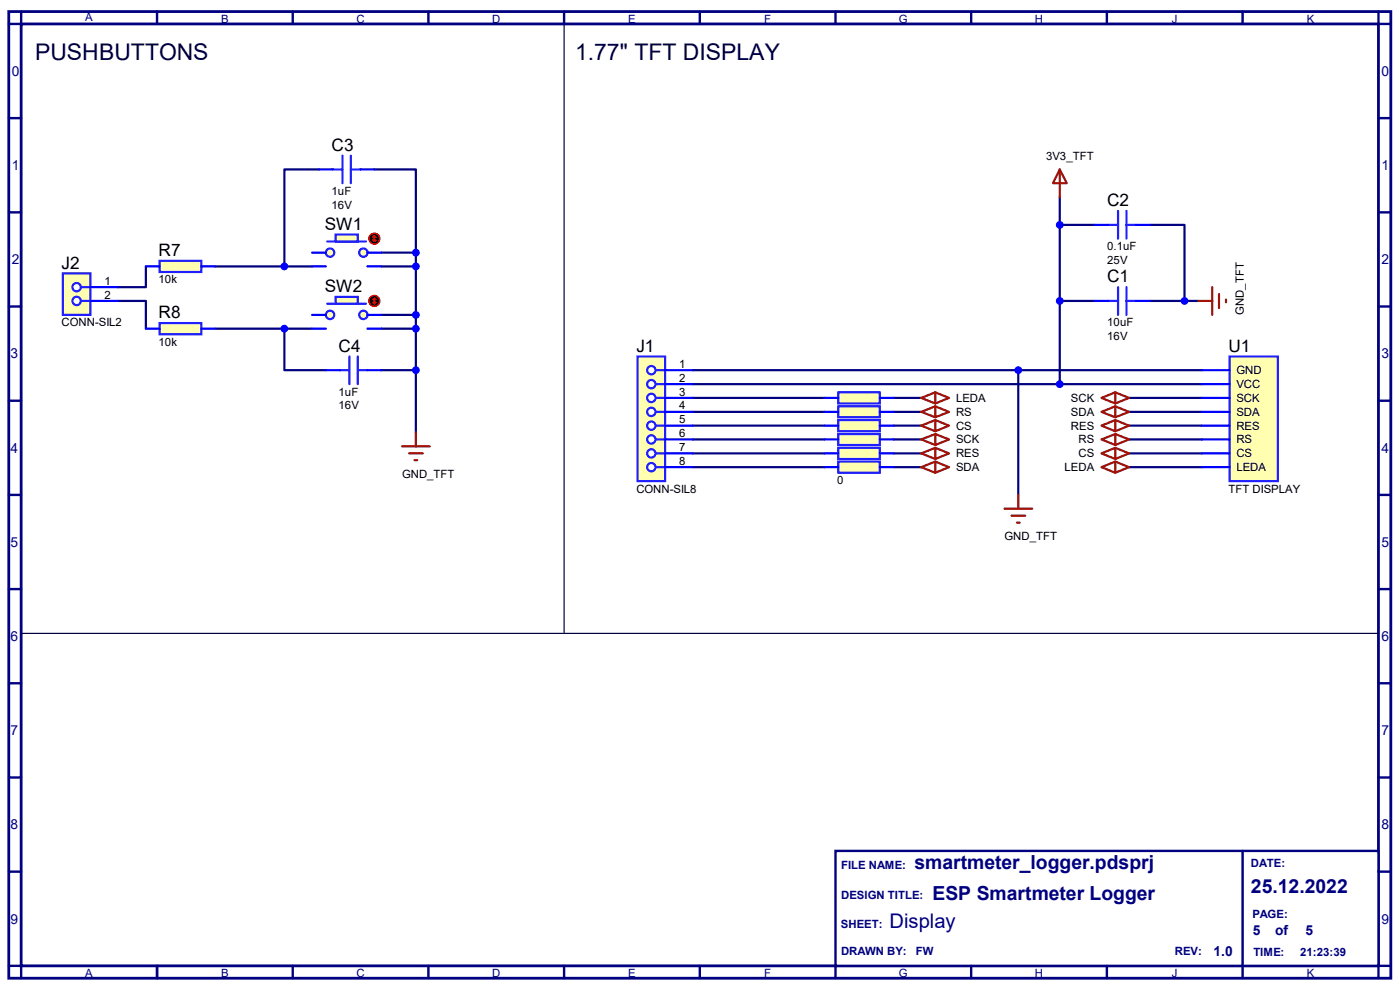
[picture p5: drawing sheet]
<svg xmlns="http://www.w3.org/2000/svg" width="297mm" height="210mm" viewBox="0 0 297 210" stroke-linecap="round" stroke-linejoin="round" font-family="sans-serif">
<path d="M1.9 2.5h293.2v205h-293.2zM4.5 5.1h287.9v199.8h-287.9z" fill="none" stroke="#000080" stroke-width=".59"/>
<path d="M4.5 2.5v2.6h-2.6M33.3 2.5v2.6" fill="none" stroke="#000080" stroke-width=".51"/>
<path d="M177.2 180.5h115.2v24.4h-115.2z" fill="#fff" stroke="#000080" stroke-width=".51"/>
<g fill="none" stroke="#000080" stroke-width=".51">
<path d="M62.1 2.5v2.6M90.9 2.5v2.6M119.7 2.5v2.6M148.5 2.5v2.6M177.2 2.5v2.6M206 2.5v2.6M234.8 2.5v2.6M263.6 2.5v2.6M292.4 2.5v2.6h2.7M1.9 25.1h2.6M292.4 25.1h2.7M1.9 45h2.6"/>
<path d="M292.4 45h2.7M1.9 65h2.6M292.4 65h2.7M1.9 85h2.6M292.4 85h2.7M1.9 105h2.6M292.4 105h2.7M1.9 125h2.6M292.4 125h2.7M1.9 144.9h2.6M292.4 144.9h2.7M1.9 164.9h2.6"/>
<path d="M292.4 164.9h2.7M1.9 184.9h2.6M263.6 180.5v27M292.4 184.9h2.7M1.9 204.9h2.6v2.6M33.3 204.9v2.6M62.1 204.9v2.6M90.9 204.9v2.6M119.7 204.9v2.6M148.5 204.9v2.6M177.2 204.9v2.6M206 204.9v2.6"/>
<path d="M234.8 204.9v2.6M295.1 204.9h-2.7v2.6"/>
</g>
<g fill="none" stroke="#000080" stroke-width=".47">
<path d="M67.7 35.9h-7.4v20.6M79.4 35.9h8.8v17.7M30.9 56.5v4.4h-5.8M45.6 56.5h20.6M80.9 56.5h7.3M80.9 53.6h7.3M88.2 53.6v38.2M224.8 41.8v39.7M224.8 47.7h7.4M244 47.7h7.3v16.1M25.1 63.8h5.8v5.9M45.6 69.7h20.6"/>
<path d="M60.3 69.7v8.8h8.8M80.9 69.7h7.3M80.9 66.8h7.3M80.9 78.5h7.3M147 78.5h108M216 78.5v26.5M224.8 63.8h7.4M244 63.8h10.2M147 81.5h108M147 84.4h27.9M147 87.4h27.9M147 90.3h27.9"/>
<path d="M147 93.2h27.9M147 96.2h27.9M147 99.1h27.9M189.6 84.4h5.9M189.6 87.4h5.9M189.6 90.3h5.9M189.6 93.2h5.9M189.6 96.2h5.9M189.6 99.1h5.9M239.5 84.4h15.5M239.5 87.4h15.5M239.5 90.3h15.5"/>
<path d="M239.5 93.2h15.5M239.5 96.2h15.5M239.5 99.1h15.5"/>
</g>
<path d="M224.8 35.9l1.5 3h-2.9zM224.8 35.9v5.9M213.1 107.9h5.9M214.6 109.4h2.9M215.7 110.9h.6M216 105v2.9" fill="none" stroke="#a21206" stroke-width=".47"/>
<circle cx="224.8" cy="81.5" r=".59" fill="#00f" stroke="#00f" stroke-width=".47"/>
<g fill="#ffffaf" stroke="#1f1fff" stroke-width=".47">
<circle cx="77.1" cy="53.6" r=".89"/>
<circle cx="70" cy="53.6" r=".89"/>
</g>
<path d="M69.4 51.2h8.2" fill="none" stroke="#1f1fff" stroke-width=".47"/>
<path d="M71.2 49.7h4.7v1.5h-4.7z" fill="#ffffaf" stroke="#1f1fff" stroke-width=".47"/>
<path d="M66.2 53.6h2.9M66.2 56.5h2.9M77.9 53.6h3M77.9 56.5h3" fill="none" stroke="#00f" stroke-width=".47"/>
<circle cx="79.4" cy="50.6" r="1.19" fill="#400000" stroke="#f00" stroke-width=".25"/>
<path d="M79.1 50.9l.3 .3M79.4 50v1.2M79.4 50l-.3 .3M79.4 50l.3 .3M79.7 50.9l-.3 .3" fill="none" stroke="#f00" stroke-width=".25"/>
<g fill="#ffffaf" stroke="#1f1fff" stroke-width=".47">
<circle cx="77.1" cy="66.8" r=".89"/>
<circle cx="70" cy="66.8" r=".89"/>
</g>
<path d="M69.4 64.4h8.2" fill="none" stroke="#1f1fff" stroke-width=".47"/>
<path d="M71.2 63h4.7v1.4h-4.7z" fill="#ffffaf" stroke="#1f1fff" stroke-width=".47"/>
<path d="M66.2 66.8h2.9M66.2 69.7h2.9M77.9 66.8h3M77.9 69.7h3" fill="none" stroke="#00f" stroke-width=".47"/>
<circle cx="79.4" cy="63.8" r="1.19" fill="#400000" stroke="#f00" stroke-width=".25"/>
<path d="M79.1 64.1l.3 .3M79.4 63.3v1.1M79.4 63.3l-.3 .2M79.4 63.3l.3 .2M79.7 64.1l-.3 .3" fill="none" stroke="#f00" stroke-width=".25"/>
<path d="M13.3 58h5.9v8.8h-5.9z" fill="#ffffaf" stroke="#1f1fff" stroke-width=".47"/>
<path d="M17.1 60.9h2.1" fill="none" stroke="#1f1fff" stroke-width=".47"/>
<circle cx="16.3" cy="60.9" r=".89" fill="#fff" stroke="#1f1fff" stroke-width=".47"/>
<path d="M17.1 63.8h2.1" fill="none" stroke="#1f1fff" stroke-width=".47"/>
<circle cx="16.3" cy="63.8" r=".89" fill="#fff" stroke="#1f1fff" stroke-width=".47"/>
<path d="M19.2 60.9h5.9M19.2 63.8h5.9M232.2 63.8h2.9M241 63.8h3" fill="none" stroke="#00f" stroke-width=".47"/>
<g fill="none" stroke="#a21206" stroke-width=".47">
<path d="M254.2 63.8h3M257.2 60.9v5.9M258.6 62.4v2.9M260.1 63.5v.6M85.3 94.7h5.9M86.8 96.2h2.9M87.9 97.6h.6M88.2 91.8v2.9M198.4 92.1l2.9 1.1-2.9 1.2zM198.4 97.9l2.9 1.2-2.9 1.2zM198.4 95l2.9 1.2-2.9 1.2zM198.4 86.2l2.9 1.2-2.9 1.1z"/>
<path d="M198.4 89.1l2.9 1.2-2.9 1.2zM198.4 83.2l2.9 1.2-2.9 1.2zM198.4 92.1l-2.9 1.1 2.9 1.2M198.4 97.9l-2.9 1.2 2.9 1.2M198.4 95l-2.9 1.2 2.9 1.2M198.4 86.2l-2.9 1.2 2.9 1.1M198.4 89.1l-2.9 1.2 2.9 1.2M198.4 83.2l-2.9 1.2 2.9 1.2M233.7 84.4l2.9-1.2v2.4zM233.7 87.4l2.9-1.2v2.3zM233.7 90.3l2.9-1.2v2.4zM233.7 93.2l2.9-1.1v2.3z"/>
<path d="M233.7 96.2l2.9-1.2v2.4zM233.7 99.1l2.9-1.2v2.4zM236.6 83.2l2.9 1.2-2.9 1.2M236.6 86.2l2.9 1.2-2.9 1.1M236.6 89.1l2.9 1.2-2.9 1.2M236.6 92.1l2.9 1.1-2.9 1.2M236.6 95l2.9 1.2-2.9 1.2M236.6 97.9l2.9 1.2-2.9 1.2"/>
</g>
<g fill="#00f" stroke="#00f" stroke-width=".47">
<circle cx="88.2" cy="56.5" r=".59"/>
<circle cx="88.2" cy="69.7" r=".59"/>
<circle cx="88.2" cy="66.8" r=".59"/>
<circle cx="224.8" cy="63.8" r=".59"/>
</g>
<path d="M235.1 63.8h2.1M237.2 60.9v5.9M239 60.9v5.9M239 63.8h2" fill="none" stroke="#1f1fff" stroke-width=".47"/>
<path d="M260.9 75.6h10.2v26.5h-10.2z" fill="#ffffaf" stroke="#1f1fff" stroke-width=".47"/>
<path d="M255 78.5h5.9M255 81.5h5.9M255 84.4h5.9M255 87.4h5.9M255 90.3h5.9M255 93.2h5.9M255 96.2h5.9M255 99.1h5.9" fill="none" stroke="#00f" stroke-width=".47"/>
<path d="M177.8 83.2h8.8v2.4h-8.8z" fill="#ffffaf" stroke="#1f1fff" stroke-width=".47"/>
<path d="M174.9 84.4h2.9M186.6 84.4h3" fill="none" stroke="#00f" stroke-width=".47"/>
<path d="M177.8 86.2h8.8v2.3h-8.8z" fill="#ffffaf" stroke="#1f1fff" stroke-width=".47"/>
<path d="M174.9 87.4h2.9M186.6 87.4h3" fill="none" stroke="#00f" stroke-width=".47"/>
<path d="M177.8 89.1h8.8v2.4h-8.8z" fill="#ffffaf" stroke="#1f1fff" stroke-width=".47"/>
<path d="M174.9 90.3h2.9M186.6 90.3h3" fill="none" stroke="#00f" stroke-width=".47"/>
<path d="M177.8 92.1h8.8v2.3h-8.8z" fill="#ffffaf" stroke="#1f1fff" stroke-width=".47"/>
<path d="M174.9 93.2h2.9M186.6 93.2h3" fill="none" stroke="#00f" stroke-width=".47"/>
<path d="M177.8 95h8.8v2.4h-8.8z" fill="#ffffaf" stroke="#1f1fff" stroke-width=".47"/>
<path d="M174.9 96.2h2.9M186.6 96.2h3" fill="none" stroke="#00f" stroke-width=".47"/>
<path d="M177.8 97.9h8.8v2.4h-8.8z" fill="#ffffaf" stroke="#1f1fff" stroke-width=".47"/>
<path d="M174.9 99.1h2.9M186.6 99.1h3" fill="none" stroke="#00f" stroke-width=".47"/>
<path d="M135.3 75.6h5.8v26.5h-5.8z" fill="#ffffaf" stroke="#1f1fff" stroke-width=".47"/>
<path d="M139.1 78.5h2" fill="none" stroke="#1f1fff" stroke-width=".47"/>
<circle cx="138.2" cy="78.5" r=".89" fill="#fff" stroke="#1f1fff" stroke-width=".47"/>
<path d="M139.1 81.5h2" fill="none" stroke="#1f1fff" stroke-width=".47"/>
<circle cx="138.2" cy="81.5" r=".89" fill="#fff" stroke="#1f1fff" stroke-width=".47"/>
<path d="M139.1 84.4h2" fill="none" stroke="#1f1fff" stroke-width=".47"/>
<circle cx="138.2" cy="84.4" r=".89" fill="#fff" stroke="#1f1fff" stroke-width=".47"/>
<path d="M139.1 87.4h2" fill="none" stroke="#1f1fff" stroke-width=".47"/>
<circle cx="138.2" cy="87.4" r=".89" fill="#fff" stroke="#1f1fff" stroke-width=".47"/>
<path d="M139.1 90.3h2" fill="none" stroke="#1f1fff" stroke-width=".47"/>
<circle cx="138.2" cy="90.3" r=".89" fill="#fff" stroke="#1f1fff" stroke-width=".47"/>
<path d="M139.1 93.2h2" fill="none" stroke="#1f1fff" stroke-width=".47"/>
<circle cx="138.2" cy="93.2" r=".89" fill="#fff" stroke="#1f1fff" stroke-width=".47"/>
<path d="M139.1 96.2h2" fill="none" stroke="#1f1fff" stroke-width=".47"/>
<circle cx="138.2" cy="96.2" r=".89" fill="#fff" stroke="#1f1fff" stroke-width=".47"/>
<path d="M139.1 99.1h2" fill="none" stroke="#1f1fff" stroke-width=".47"/>
<circle cx="138.2" cy="99.1" r=".89" fill="#fff" stroke="#1f1fff" stroke-width=".47"/>
<g fill="none" stroke="#00f" stroke-width=".47">
<path d="M67.7 35.9h2.9M76.5 35.9h2.9M232.2 47.7h2.9M241 47.7h3M69.1 78.5h3M77.9 78.5h3M141.1 78.5h5.9M141.1 81.5h5.9M141.1 84.4h5.9M141.1 87.4h5.9M141.1 90.3h5.9M141.1 93.2h5.9"/>
<path d="M141.1 96.2h5.9M141.1 99.1h5.9"/>
</g>
<path d="M70.6 35.9h2M72.6 33v5.9M74.4 33v5.9M74.4 35.9h2.1M235.1 47.7h2.1M237.2 44.7v5.9M239 44.7v5.9M239 47.7h2M72.1 78.5h2M74.1 75.6v5.9M75.9 75.6v5.9M75.9 78.5h2" fill="none" stroke="#1f1fff" stroke-width=".47"/>
<g fill="#00f" stroke="#00f" stroke-width=".47">
<circle cx="224.8" cy="47.7" r=".59"/>
<circle cx="251.3" cy="63.8" r=".59"/>
<circle cx="88.2" cy="78.5" r=".59"/>
<circle cx="88.2" cy="53.6" r=".59"/>
</g>
<path d="M33.9 55.3h8.8v2.4h-8.8z" fill="#ffffaf" stroke="#1f1fff" stroke-width=".47"/>
<path d="M30.9 56.5h3M42.7 56.5h2.9" fill="none" stroke="#00f" stroke-width=".47"/>
<path d="M33.9 68.5h8.8v2.4h-8.8z" fill="#ffffaf" stroke="#1f1fff" stroke-width=".47"/>
<path d="M30.9 69.7h3M42.7 69.7h2.9" fill="none" stroke="#00f" stroke-width=".47"/>
<g fill="#00f" stroke="#00f" stroke-width=".47">
<circle cx="60.3" cy="56.5" r=".59"/>
<circle cx="60.3" cy="69.7" r=".59"/>
<circle cx="216" cy="78.5" r=".59"/>
</g>
<path d="M119.7 5.4v129M4.5 134.4h287.9" fill="none" stroke="#000040" stroke-width=".25"/>
<g font-size="4.9" fill="#000040">
<text x="7.5" y="12.7">PUSHBUTTONS</text>
<text x="122" y="12.7">1.77&quot; TFT DISPLAY</text>
</g>
<text font-size="4.3" fill="#000080" x="188.7" y="196.9">Display</text>
<g font-size="4.1" fill="#000080">
<text x="194" y="184.4">smartmeter_logger.pdsprj</text>
<text x="197.8" y="190.8">ESP Smartmeter Logger</text>
<text x="265.4" y="189.4">25.12.2022</text>
</g>
<g font-size="3.6">
<text x="70.4" y="32">C3</text>
<text x="234.9" y="43.8">C2</text>
<text x="68.9" y="48.8">SW1</text>
<text x="13.1" y="57">J2</text>
<text x="33.7" y="54.4">R7</text>
<text x="234.9" y="59.9">C1</text>
<text x="68.9" y="62">SW2</text>
<text x="33.7" y="67.6">R8</text>
<text x="71.8" y="74.6">C4</text>
<text x="135" y="74.6">J1</text>
<text x="260.6" y="74.6">U1</text>
</g>
<g font-size="2.9" fill="#000080">
<text x="2.5" y="16.1">0</text>
<text x="293.1" y="16.1">0</text>
<text x="2.5" y="36.1">1</text>
<text x="293.1" y="36.1">1</text>
<text x="2.5" y="56">2</text>
<text x="293.1" y="56">2</text>
<text x="2.2" y="76">3</text>
<text x="293.1" y="76">3</text>
<text x="2.2" y="96">4</text>
<text x="293.1" y="96">4</text>
<text x="2.2" y="116">5</text>
<text x="293.1" y="116">5</text>
<text x="2.2" y="136">6</text>
<text x="293.1" y="136">6</text>
<text x="2.2" y="156">7</text>
<text x="293.1" y="156">7</text>
<text x="2.2" y="175.9">8</text>
<text x="293.1" y="175.9">8</text>
<text x="2.2" y="195.9">9</text>
<text x="293.1" y="195.9">9</text>
<text x="257.5" y="202.7">1.0</text>
<text x="265.8" y="198.3">5</text>
<text x="270.5" y="198.3">of</text>
<text x="276.9" y="198.3">5</text>
</g>
<g font-size="2.4" fill="#000080">
<text x="18.1" y="4.5">A</text>
<text x="46.9" y="4.8">B</text>
<text x="75.6" y="4.8">C</text>
<text x="104.4" y="4.8">D</text>
<text x="133.3" y="4.8">E</text>
<text x="162.1" y="4.8">F</text>
<text x="190.7" y="4.8">G</text>
<text x="219.5" y="4.8">H</text>
<text x="248.6" y="4.8">J</text>
<text x="277.2" y="4.8">K</text>
<text x="178.4" y="184.4">FILE NAME:</text>
<text x="265.4" y="183.9">DATE:</text>
<text x="178.5" y="190.8">DESIGN TITLE:</text>
<text x="178.4" y="196.9">SHEET:</text>
<text x="265.7" y="194.7">PAGE:</text>
<text x="178.4" y="202.6">DRAWN BY:</text>
<text x="194.3" y="202.6">FW</text>
<text x="249.3" y="202.5">REV:</text>
<text x="265.9" y="202.8">TIME:</text>
<text x="275.8" y="202.8">21:23:39</text>
<text x="18.1" y="207.2">A</text>
<text x="46.9" y="207.2">B</text>
<text x="75.6" y="207.2">C</text>
<text x="104.4" y="207.2">D</text>
<text x="133.3" y="207.2">E</text>
<text x="162.1" y="207.2">F</text>
<text x="190.7" y="207.2">G</text>
<text x="219.5" y="207.2">H</text>
<text x="248.6" y="207.2">J</text>
<text x="277.2" y="207.2">K</text>
</g>
<g font-size="2.4">
<text x="221.9" y="33.9">3V3_TFT</text>
<text x="70.4" y="41.3">1uF</text>
<text x="70.4" y="44.2">16V</text>
<text x="234.9" y="53.1">0.1uF</text>
<text x="234.9" y="56">25V</text>
<text x="22.1" y="60.4">1</text>
<text x="22.1" y="63.3">2</text>
<text x="33.7" y="60.1">10k</text>
<text x="13.1" y="69.2">CONN-SIL2</text>
<text x="234.9" y="69.2">10uF</text>
<text x="263.9" y="66.8" transform="rotate(-90 263.9 66.8)">GND_TFT</text>
<text x="33.7" y="73.4">10k</text>
<text x="234.9" y="72.2">16V</text>
<text x="71.8" y="83.9">1uF</text>
<text x="144.1" y="78">1</text>
<text x="144.1" y="81">2</text>
<text x="144.1" y="83.9">3</text>
<text x="262.3" y="79.4">GND</text>
<text x="262.3" y="82.3">VCC</text>
<text x="71.8" y="86.9">16V</text>
<text x="144.1" y="86.9">4</text>
<text x="144.1" y="89.8">5</text>
<text x="202.8" y="88.2">RS</text>
<text x="202.8" y="85.3">LEDA</text>
<text x="227.2" y="85.3">SCK</text>
<text x="227.2" y="88.2">SDA</text>
<text x="262.3" y="85.3">SCK</text>
<text x="262.3" y="88.2">SDA</text>
<text x="144.1" y="92.7">6</text>
<text x="144.1" y="95.7">7</text>
<text x="202.8" y="94.1">SCK</text>
<text x="202.8" y="91.1">CS</text>
<text x="227.2" y="91.1">RES</text>
<text x="228.8" y="94.1">RS</text>
<text x="262.3" y="91.1">RES</text>
<text x="262.3" y="94.1">RS</text>
<text x="85.3" y="101.4">GND_TFT</text>
<text x="144.1" y="98.6">8</text>
<text x="202.8" y="99.9">SDA</text>
<text x="202.8" y="97">RES</text>
<text x="225.8" y="99.9">LEDA</text>
<text x="228.8" y="97">CS</text>
<text x="262.3" y="97">CS</text>
<text x="262.3" y="99.9">LEDA</text>
<text x="135" y="104.5">CONN-SIL8</text>
<text x="177.6" y="102.7">0</text>
<text x="260.6" y="104.5">TFT DISPLAY</text>
<text x="213.1" y="114.6">GND_TFT</text>
</g>
</svg>
